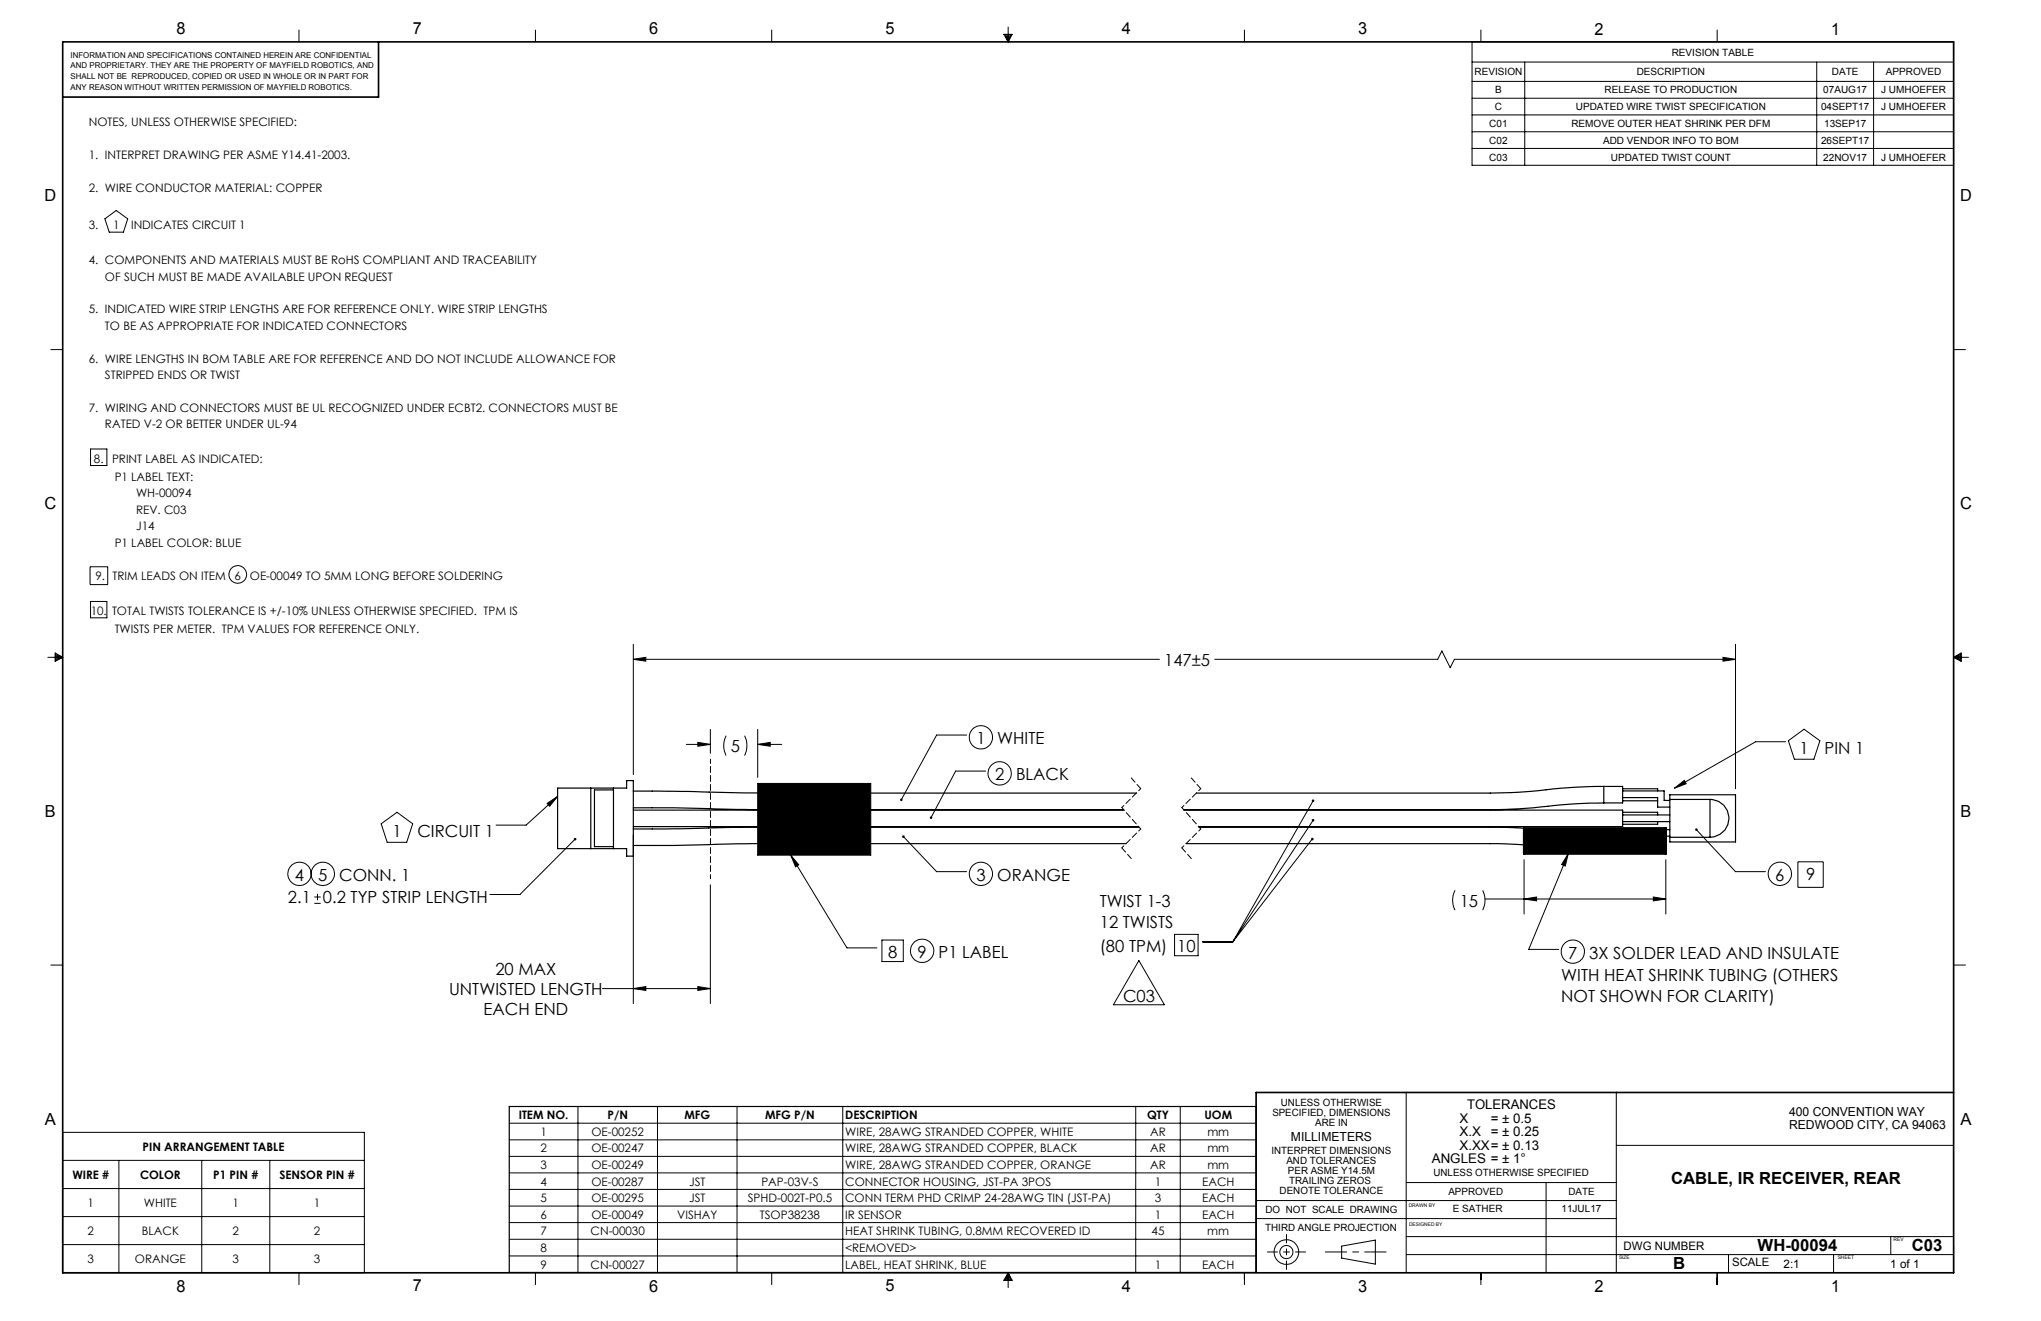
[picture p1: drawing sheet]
<svg xmlns="http://www.w3.org/2000/svg" width="432mm" height="279mm" viewBox="0 0 432 279" stroke-linecap="round" stroke-linejoin="round" font-family="sans-serif">
<g fill="none" stroke="#000" stroke-width=".21">
<path d="M63.3 6.4v2.5M113.3 6.4v2.5M163.3 6.4v2.5M212.4 7.3h1.7l-.8 1.6zM212.7 7.3l.6 1.6M213 7.3l.3 1.6M213.3 5.7v3.2M213.5 7.3l-.2 1.6M213.9 7.3l-.6 1.6M263.3 6.4v2.5M311.4 8.9h101.9v26.1h-101.9zM311.4 13.1h101.9"/>
<path d="M311.4 17.2h101.9M313.3 6.4v2.5M322.6 13.1v21.9M363.3 6.4v2.5M384.4 13.1v21.9M396.4 13.1v21.9M311.4 20.8h101.9M311.4 24.3h101.9M311.4 27.9h101.9M311.4 31.4h101.9M22.2 46.3l2.4-1.8 2.4 1.8-.9 2.8h-3zM10.8 73.9h2.5"/>
<path d="M413.3 73.9h2.5M19.2 95h3.4v3.5h-3.4zM19 119.9h3.8v3.7h-3.8zM10.1 139h3.2M11.7 138.1l1.6 .9-1.6 .9zM11.7 138.4l1.6 .6M11.7 138.7l1.6 .3M13.3 139l-1.6 .6M13.3 139l-1.6 .3M19.2 127.2h3.4v3.5h-3.4zM134 139.5l2.6-.5v.8zM134 136.3v27.5"/>
<path d="M134 139.5h111.3M257 139.5h47.2l.8-1.8 1.8 3.5 .9-1.7h59.5M364.5 139l2.7 .5-2.7 .3zM367.2 136.3v30.5M413.3 139h3.2M413.3 139l1.6-.9v1.8zM413.3 139l1.6 .6M413.3 139l1.6 .3M414.9 138.4l-1.6 .6M414.9 138.7l-1.6 .3M145.2 157.4h5.1M147.6 157l2.7 .4-2.7 .4z"/>
<path d="M150.3 154.3v5M153.6 155.6a4.7 4.7 0 0 0 0 4.2M157.5 155.6a4.7 4.7 0 0 1 0 4.2M160.3 157.4l2.6-.4v.8zM160.3 154.3v10.1M160.3 157.4h5.1M204.5 155.5h-6.3l-7.5 13.7M377.8 156.9h-6.4l-17.2 9.8M378.4 156.7l3.3-2.5 3.3 2.5-1.2 3.9h-4.2zM80.6 174.2l3.4-2.4 3.3 2.4-1.3 4h-4.1zM115.7 169.9l2.3-1.4-1.7 2zM118 168.5l-6.7 6h-6.3"/>
<path d="M121.7 177.5l-11.7 11.7h-6.4M134 176.6v35.7M160.3 165.7h23.9v15.2h-23.9zM191.1 177l7.1 7.4h6.3M208.5 163.1h-6.3l-5.2 9.9M277.6 177.4l-16.8 21.8M277.8 173.5l-17 25.7M277.8 169.4l-17 29.8M354.2 166.7l2.1-1.6 .4 .7zM358.9 175.5l8.3 8.9h6.3M66.5 191.1h1.3M66.5 189.7h1.3"/>
<path d="M67.2 189.1v1.3M150.3 187.1v25.2M167.3 180.9l11.9 19.6h6.3M167.3 180.9l1.7 2-.7 .4zM186.6 198.8h4.5v4.6h-4.5zM248.5 197.6h5v4.5h-5zM254.5 199.2h6.3M307.8 188.3a4.4 4.4 0 0 0 0 4.2M313.7 188.3a4.7 4.7 0 0 1 0 4.2M314.2 190.1h38.2M322.4 190.1l2.7-.4v.8zM322.4 181.8v11.5"/>
<path d="M331.8 180.6l-8.4 20.2h6.4M331.8 180.6l-.6 2.6-.8-.4zM349.8 189.7l2.6 .4-2.6 .4zM352.4 181.8v11.5M380.4 182.3h5.3v5.4h-5.3zM10.8 204.1h2.5M127.5 209.1h22.8M134 209.1l2.6-.4v.8zM147.6 208.7l2.7 .4-2.7 .4zM240.9 203.2l5.4 9.3h-10.8zM413.3 204.1h2.5M13.3 239.5h63.8v29.7h-63.8z"/>
<path d="M107.7 237.6h158M122.3 234v35.1M139.1 234v35.1M155.9 234v35.1M178.3 234v35.1M240.3 234v35.1M249.7 234v35.1M297.5 231.1v38.1M341.9 231.1v38.1M13.3 245.4h63.8M13.3 251.4h63.8M13.3 257.3h63.8"/>
<path d="M25.2 245.4v23.8M42.7 245.4v23.8M57.1 245.4v23.8M107.7 241.1h158M107.7 244.6h158M107.7 248.1h158M107.7 251.6h158M107.7 255.1h158M107.7 258.6h158M265.7 257.7h76.2M265.7 253.9h76.2M297.5 250.1h44.4"/>
<path d="M327.1 250.1v19.1M341.9 242.3h71.4M13.3 263.2h63.8M63.3 269.2v2.5M107.7 262.1h158M107.7 265.6h158M113.3 269.2v2.5M163.3 269.2v2.5M213.3 269.2v3.1M213.3 269.2l.8 1.6h-1.7zM213.3 269.2l-.6 1.6M213.3 269.2l-.3 1.6"/>
<path d="M213.3 269.2l.6 1.6M213.3 269.2l.2 1.6M263.3 269.2v2.5M283.8 263.6l7.2-1.3v5.1l-7.2-1.3zM297.5 265.4h115.8M297.5 261.5h115.8M313.3 269.2v2.5M363.3 269.2v2.5M365.7 265.4v3.8M387.9 265.4v3.8M400 261.5v3.9M413.3 263.6v5.6"/>
<circle cx="50.3" cy="121.5" r="1.86"/>
<circle cx="207.5" cy="155.9" r="2.47"/>
<circle cx="211.5" cy="163.6" r="2.46"/>
<circle cx="63.3" cy="184.8" r="2.46"/>
<circle cx="68.3" cy="184.8" r="2.46"/>
<circle cx="207.5" cy="184.8" r="2.46"/>
<circle cx="376.5" cy="184.8" r="2.46"/>
<circle cx="195.1" cy="201.1" r="2.48"/>
<circle cx="332.8" cy="201.3" r="2.47"/>
<circle cx="272.2" cy="264.8" r="2.6"/>
<circle cx="272.2" cy="264.8" r="1.38"/>
</g>
<g fill="none" stroke="#000" stroke-width=".25">
<path d="M118 166.7h14.6v-1.6h1.4v16h-1.4v-1.6h-14.6zM125 166.7v12.8M129.8 166.7v12.8M129.8 167.1h-4v12h4M134 170.9h8.5l16.5 .3h78.7M134 167.3l28 .4h78.4M134 174.8h106.9M134 171.3h103.8M238.2 178.4h-79.2l-16.5 .4h-8.5M240.9 174.9h-83.5l-13.5 .4h-9.9M250.5 171.3h92.8v1.1M250.9 178.4h64.4a180.5 180.5 0 0 1 17.9 1.3l6.1 .1"/>
<path d="M253.6 174.9h61.7a187.5 187.5 0 0 1 18.1 1.2l5.9 .2M339.3 166.3a145.3 145.3 0 0 0-16.6 1.2l-7.4 .2h-62.2M339.3 169.8a146.2 146.2 0 0 0-16.4 1.2l-6.1 .2h-66.4M339.3 176.3h4v1.1M339.3 166.3h4v1M339.3 176.3v3.5M339.3 166.3v3.5M343.3 173.8v1h-89.7M343.3 171.8h7.4v.6M343.3 178.9v.9h-4M343.3 168.7v1.1h-4M343.3 166.8h7.4v.5"/>
<path d="M343.3 176.8h7.4M343.3 169.4h7.4M343.3 167.3h8.8v2h1.2M343.3 168.7h7.4v2h2.6M343.3 167.3v1.4M343.3 172.4v1.4M343.3 177.4v1.5M343.3 173.8h10M343.3 172.4h10M350.7 173.8v.5h-7.4M350.7 178.9v.5h-7.4M353.3 169.1v8"/>
<path d="M353.3 177.1h8.5M353.3 169.1h8.5M353.3 169.1v-1h13.9v10h-13.9v-1M353.3 176.8h-1.2v2.1h-8.8M353.3 175.5h-2.6v1.9h-7.4M361.8 169.1v8M361.8 169.1a4 4 0 0 1 4 4 4 4 0 0 1-4 4M107.7 234h158v35.1h-158z"/>
</g>
<path d="M237.3 179.3l2 2.3M239.3 164.5l2 2.3M250 179.3l2 2.3M252 164.5l2 2.3" fill="none" stroke="#000" stroke-width=".21" stroke-dasharray="1.3 .6" stroke-dashoffset=".1"/>
<path d="M241.3 166.8l-4 4M241.3 175.3l-4 4M254 166.8l-4 4M254 175.3l-4 4" fill="none" stroke="#000" stroke-width=".21" stroke-dasharray="1.3 .6" stroke-dashoffset=".7"/>
<path d="M237.3 170.8l4 4.5M250 170.8l4 4.5" fill="none" stroke="#000" stroke-width=".21" stroke-dasharray="1.3 .6" stroke-dashoffset=".5"/>
<path d="M293.2 264.8h-12.8" fill="none" stroke="#000" stroke-width=".21" stroke-dasharray="15.2 1.3 1.3 1.3" stroke-dashoffset="10.7"/>
<path d="M276.2 264.8h-8.1" fill="none" stroke="#000" stroke-width=".21" stroke-dasharray="15.2 1.3 1.3 1.3" stroke-dashoffset="13.1"/>
<path d="M272.2 268.5v-7.4" fill="none" stroke="#000" stroke-width=".21" stroke-dasharray="15.2 1.3 1.3 1.3" stroke-dashoffset="13.4"/>
<path d="M13.3 8.9h400v260.3h-400zM80.1 8.9v11.6h-66.8M413.3 231.1h-147.6v38.1" fill="none" stroke="#000" stroke-width=".35"/>
<path d="M150.3 160.6v25.3" fill="none" stroke="#000" stroke-width=".21" stroke-dasharray="1.3 .6" stroke-dashoffset=".4"/>
<path d="M322.4 175.2h30v5.4h-30z" fill="none" stroke="#000" stroke-width=".5"/>
<g fill="#000">
<path d="M364.5 139l2.7 .5-2.7 .3zM134 139.5l2.6-.5v.8zM134 209.1l2.6-.4v.8zM147.6 208.7l2.7 .4-2.7 .4zM160.3 157.4l2.6-.4v.8zM147.6 157l2.7 .4-2.7 .4zM322.4 190.1l2.7-.4v.8zM349.8 189.7l2.6 .4-2.6 .4z"/>
<path d="M121.5 177.3a.27 .27 0 0 0 0 .4 .27 .27 0 0 0 .3 0 .27 .27 0 0 0 0-.4l-.1 .2 .1-.3zM358.7 175.3a.28 .28 0 0 0 0 .4 .28 .28 0 0 0 .4-.2 .28 .28 0 0 0-.3-.3l.1 .3zM190.5 169v.4l.2-.2-.1 .2a.27 .27 0 0 0 .3-.1 .27 .27 0 0 0-.1-.4 .27 .27 0 0 0-.3 .1zM196.8 172.8l-.1 .3 .1 .1 .2-.2-.2 .2a.27 .27 0 0 0 .4-.1 .27 .27 0 0 0-.1-.4 .27 .27 0 0 0-.3 .1zM190.9 176.8a.28 .28 0 0 0 .1 .5 .28 .28 0 0 0 .4-.4 .28 .28 0 0 0-.5-.1l.2 .2zM115.7 169.9l2.3-1.4-1.7 2zM331.8 180.6l-.6 2.6-.8-.4zM277.5 177.2a.28 .28 0 0 0-.1 .4 .28 .28 0 0 0 .4 .1 .28 .28 0 0 0 0-.5l-.2 .2 .2-.2zM277.6 173.3a.27 .27 0 0 0 0 .4 .27 .27 0 0 0 .4-.1 .27 .27 0 0 0 0-.4l-.2 .3 .2-.3zM277.6 169.1a.27 .27 0 0 0 0 .4 .27 .27 0 0 0 .4 0 .27 .27 0 0 0-.1-.4l-.1 .3 .1-.3zM354.2 166.7l2.1-1.6 .4 .7zM167.3 180.9l1.7 2-.7 .4z"/>
</g>
<path d="M160.3 165.7v15.2h23.9v-15.2zM322.4 175.2v5.4h30v-5.4z" fill-rule="evenodd" fill="#000"/>
<g font-size="3.5">
<text x="37.3" y="7.3">8</text>
<text x="87.3" y="7.3">7</text>
<text x="137.3" y="7.3">6</text>
<text x="187.3" y="7.3">5</text>
<text x="237.3" y="7.3">4</text>
<text x="287.4" y="7.3">3</text>
<text x="337.4" y="7.3">2</text>
<text x="387.4" y="7.3">1</text>
<text x="9.4" y="42.5">D</text>
<text x="414.7" y="42.5">D</text>
<text x="9.4" y="107.6">C</text>
<text x="414.7" y="107.7">C</text>
<text x="246.3" y="140.8">147±5</text>
<text x="154.6" y="159">5</text>
<text x="206.6" y="157.4">1 WHITE</text>
<text x="380.7" y="159.5">1</text>
<text x="386" y="159.5">PIN 1</text>
<text x="210.5" y="165.1">2 BLACK</text>
<text x="9.5" y="172.7">B</text>
<text x="414.8" y="172.8">B</text>
<text x="83" y="177.1">1</text>
<text x="88.3" y="177.1">CIRCUIT 1</text>
<text x="60.9" y="191">2.1</text>
<text x="62.4" y="186.3">4</text>
<text x="67.3" y="186.3">5 CONN. 1</text>
<text x="68.3" y="191">0.2 TYP STRIP LENGTH</text>
<text x="206.6" y="186.3">3 ORANGE</text>
<text x="232.7" y="191.8">TWIST 1-3</text>
<text x="308.8" y="191.7">15</text>
<text x="375.6" y="186.3">6</text>
<text x="382.1" y="186.2">9</text>
<text x="232.7" y="196.3">12 TWISTS</text>
<text x="187.9" y="202.6">8</text>
<text x="194.1" y="202.6">9 P1 LABEL</text>
<text x="232.7" y="201.4">(80 TPM)</text>
<text x="249" y="201.4">10</text>
<text x="331.8" y="202.8">7</text>
<text x="336.2" y="202.8">3X SOLDER LEAD AND INSULATE</text>
<text x="104.8" y="206.2">20 MAX</text>
<text x="330.3" y="207.5">WITH HEAT SHRINK TUBING (OTHERS</text>
<text x="95" y="210.4">UNTWISTED LENGTH</text>
<text x="102.3" y="214.6">EACH END</text>
<text x="237.6" y="212">C03</text>
<text x="330.3" y="212">NOT SHOWN FOR CLARITY)</text>
<text x="9.5" y="237.9">A</text>
<text x="414.8" y="237.9">A</text>
<text x="353.6" y="250.5">CABLE, IR RECEIVER, REAR</text>
<text x="354" y="268.5">B</text>
<text x="371.8" y="264.7">WH-00094</text>
<text x="404.5" y="264.6">C03</text>
<text x="37.3" y="273.2">8</text>
<text x="87.3" y="273.1">7</text>
<text x="137.3" y="273.2">6</text>
<text x="187.3" y="273.1">5</text>
<text x="237.3" y="273.2">4</text>
<text x="287.4" y="273.2">3</text>
<text x="337.4" y="273.2">2</text>
<text x="387.4" y="273.2">1</text>
</g>
<g font-size="2.8">
<text x="308.8" y="237.5">X</text>
<text x="310.4" y="234.6">TOLERANCES</text>
<text x="315.4" y="237.5">= ± 0.5</text>
<text x="308.8" y="243.2">X.XX= ± 0.13</text>
<text x="308.8" y="240.3">X.X</text>
<text x="315.4" y="240.3">= ± 0.25</text>
<text x="302.9" y="246.1">ANGLES = ± 1°</text>
</g>
<g font-size="2.6">
<text x="378.5" y="238.9">REDWOOD CITY, CA 94063</text>
<text x="378.5" y="236.1">400 CONVENTION WAY</text>
<text x="273.1" y="241.4">MILLIMETERS</text>
</g>
<g font-size="2.5">
<text x="18.8" y="26.6">NOTES, UNLESS OTHERWISE SPECIFIED:</text>
<text x="18.8" y="33.6">1. INTERPRET DRAWING PER ASME Y14.41-2003.</text>
<text x="18.8" y="40.5">2. WIRE CONDUCTOR MATERIAL: COPPER</text>
<text x="18.8" y="48.5">3.</text>
<text x="23.9" y="48.5">1</text>
<text x="27.7" y="48.5">INDICATES CIRCUIT 1</text>
<text x="18.8" y="55.9">4. COMPONENTS AND MATERIALS MUST BE RoHS COMPLIANT AND TRACEABILITY</text>
<text x="22.2" y="59.4">OF SUCH MUST BE MADE AVAILABLE UPON REQUEST</text>
<text x="18.8" y="66.3">5. INDICATED WIRE STRIP LENGTHS ARE FOR REFERENCE ONLY. WIRE STRIP LENGTHS</text>
<text x="22.2" y="69.8">TO BE AS APPROPRIATE FOR INDICATED CONNECTORS</text>
<text x="18.8" y="76.7">6. WIRE LENGTHS IN BOM TABLE ARE FOR REFERENCE AND DO NOT INCLUDE ALLOWANCE FOR</text>
<text x="22.2" y="80.2">STRIPPED ENDS OR TWIST</text>
<text x="18.8" y="87.1">7. WIRING AND CONNECTORS MUST BE UL RECOGNIZED UNDER ECBT2. CONNECTORS MUST BE</text>
<text x="22.2" y="90.6">RATED V-2 OR BETTER UNDER UL-94</text>
<text x="19.9" y="97.9">8.</text>
<text x="23.7" y="97.9">PRINT LABEL AS INDICATED:</text>
<text x="24.3" y="101.7">P1 LABEL TEXT:</text>
<text x="28.8" y="105.2">WH-00094</text>
<text x="28.8" y="108.7">REV. C03</text>
<text x="28.8" y="112.1">J14</text>
<text x="24.3" y="115.6">P1 LABEL COLOR: BLUE</text>
<text x="20.2" y="122.6">9.</text>
<text x="23.8" y="122.7">TRIM LEADS ON ITEM</text>
<text x="49.6" y="122.7">6</text>
<text x="52.9" y="122.7">OE-00049 TO 5MM LONG BEFORE SOLDERING</text>
<text x="19.2" y="130.1">10.</text>
<text x="23.7" y="130.1">TOTAL TWISTS TOLERANCE IS +/-10% UNLESS OTHERWISE SPECIFIED. TPM IS</text>
<text x="24.3" y="134">TWISTS PER METER. TPM VALUES FOR REFERENCE ONLY.</text>
<text x="109.8" y="236.7">ITEM NO.</text>
<text x="128.5" y="236.7">P/N</text>
<text x="144.8" y="236.7">MFG</text>
<text x="161.9" y="236.7">MFG P/N</text>
<text x="178.8" y="236.7">DESCRIPTION</text>
<text x="242.7" y="236.7">QTY</text>
<text x="254.8" y="236.7">UOM</text>
<text x="30.2" y="243.4">PIN ARRANGEMENT TABLE</text>
<text x="114.3" y="240.2">1</text>
<text x="114.3" y="243.7">2</text>
<text x="125.1" y="240.2">OE-00252</text>
<text x="125.1" y="243.7">OE-00247</text>
<text x="178.8" y="240.2">WIRE, 28AWG STRANDED COPPER, WHITE</text>
<text x="178.8" y="243.7">WIRE, 28AWG STRANDED COPPER, BLACK</text>
<text x="243.3" y="240.2">AR</text>
<text x="243.3" y="243.7">AR</text>
<text x="255.4" y="240.2">mm</text>
<text x="255.4" y="243.7">mm</text>
<text x="15.3" y="249.3">WIRE #</text>
<text x="29.6" y="249.3">COLOR</text>
<text x="45.1" y="249.3">P1 PIN #</text>
<text x="59.1" y="249.3">SENSOR PIN #</text>
<text x="114.3" y="247.2">3</text>
<text x="114.3" y="250.7">4</text>
<text x="125.1" y="247.2">OE-00249</text>
<text x="125.1" y="250.7">OE-00287</text>
<text x="145.8" y="250.7">JST</text>
<text x="161.1" y="250.7">PAP-03V-S</text>
<text x="178.8" y="250.7">CONNECTOR HOUSING, JST-PA 3POS</text>
<text x="178.8" y="247.2">WIRE, 28AWG STRANDED COPPER, ORANGE</text>
<text x="243.3" y="247.2">AR</text>
<text x="244.3" y="250.7">1</text>
<text x="254.3" y="250.7">EACH</text>
<text x="255.4" y="247.2">mm</text>
<text x="18.5" y="255.3">1</text>
<text x="30.4" y="255.3">WHITE</text>
<text x="49.2" y="255.3">1</text>
<text x="66.4" y="255.3">1</text>
<text x="114.3" y="257.8">6</text>
<text x="114.3" y="254.3">5</text>
<text x="125.1" y="257.8">OE-00049</text>
<text x="125.1" y="254.3">OE-00295</text>
<text x="143.3" y="257.8">VISHAY</text>
<text x="145.8" y="254.3">JST</text>
<text x="158.2" y="254.3">SPHD-002T-P0.5</text>
<text x="160.8" y="257.8">TSOP38238</text>
<text x="178.8" y="257.8">IR SENSOR</text>
<text x="178.8" y="254.3">CONN TERM PHD CRIMP 24-28AWG TIN (JST-PA)</text>
<text x="244.3" y="257.8">1</text>
<text x="244.3" y="254.3">3</text>
<text x="254.3" y="257.8">EACH</text>
<text x="254.3" y="254.3">EACH</text>
<text x="18.5" y="261.2">2</text>
<text x="30" y="261.2">BLACK</text>
<text x="49.2" y="261.2">2</text>
<text x="66.4" y="261.2">2</text>
<text x="114.3" y="261.3">7</text>
<text x="124.9" y="261.3">CN-00030</text>
<text x="178.8" y="261.3">HEAT SHRINK TUBING, 0.8MM RECOVERED ID</text>
<text x="243.6" y="261.3">45</text>
<text x="255.4" y="261.3">mm</text>
<text x="18.5" y="267.2">3</text>
<text x="28.5" y="267.2">ORANGE</text>
<text x="49.2" y="267.2">3</text>
<text x="66.4" y="267.2">3</text>
<text x="114.3" y="264.8">8</text>
<text x="114.3" y="268.3">9</text>
<text x="124.9" y="268.3">CN-00027</text>
<text x="178.8" y="264.8">&lt;REMOVED&gt;</text>
<text x="178.8" y="268.3">LABEL, HEAT SHRINK, BLUE</text>
<text x="244.3" y="268.3">1</text>
<text x="254.3" y="268.3">EACH</text>
<text x="343.5" y="264.3">DWG NUMBER</text>
<text x="377.3" y="268.1">2:1</text>
<text x="399.9" y="268.1">1 of 1</text>
</g>
<text font-size="2.4" x="366.5" y="267.8">SCALE</text>
<g font-size="2.1">
<text x="353.7" y="11.8">REVISION TABLE</text>
<text x="312" y="15.9">REVISION</text>
<text x="346.3" y="15.9">DESCRIPTION</text>
<text x="387.6" y="15.9">DATE</text>
<text x="399" y="15.9">APPROVED</text>
<text x="316.3" y="23.3">C</text>
<text x="316.3" y="19.8">B</text>
<text x="333.4" y="23.3">UPDATED WIRE TWIST SPECIFICATION</text>
<text x="339.4" y="19.8">RELEASE TO PRODUCTION</text>
<text x="385.3" y="23.3">04SEPT17</text>
<text x="385.7" y="19.8">07AUG17</text>
<text x="398" y="19.8">J UMHOEFER</text>
<text x="398" y="23.3">J UMHOEFER</text>
<text x="315.1" y="26.9">C01</text>
<text x="332.4" y="26.9">REMOVE OUTER HEAT SHRINK PER DFM</text>
<text x="385.9" y="26.9">13SEP17</text>
<text x="315.1" y="34">C03</text>
<text x="315.1" y="30.4">C02</text>
<text x="339.1" y="30.4">ADD VENDOR INFO TO BOM</text>
<text x="340.8" y="34">UPDATED TWIST COUNT</text>
<text x="385.3" y="30.4">26SEPT17</text>
<text x="385.7" y="34">22NOV17</text>
<text x="398" y="34">J UMHOEFER</text>
<text x="269.2" y="236.1">SPECIFIED, DIMENSIONS</text>
<text x="271" y="234">UNLESS OTHERWISE</text>
<text x="278.2" y="238.3">ARE IN</text>
<text x="269" y="244">INTERPRET DIMENSIONS</text>
<text x="272.2" y="246.1">AND TOLERANCES</text>
<text x="272.5" y="248.2">PER ASME Y14.5M</text>
<text x="272.8" y="250.4">TRAILING ZEROS</text>
<text x="303.3" y="248.8">UNLESS OTHERWISE SPECIFIED</text>
<text x="267.7" y="256.6">DO NOT SCALE DRAWING</text>
<text x="270.7" y="252.5">DENOTE TOLERANCE</text>
<text x="306.4" y="252.7">APPROVED</text>
<text x="307.3" y="256.4">E SATHER</text>
<text x="330.4" y="256.4">11JUL17</text>
<text x="331.8" y="252.7">DATE</text>
<text x="267.7" y="260.3">THIRD ANGLE PROJECTION</text>
</g>
<g font-size="1.7">
<text x="14.9" y="12.2">INFORMATION AND SPECIFICATIONS CONTAINED HEREIN ARE CONFIDENTIAL</text>
<text x="14.9" y="14.5">AND PROPRIETARY. THEY ARE THE PROPERTY OF MAYFIELD ROBOTICS, AND</text>
<text x="14.9" y="16.7">SHALL NOT BE REPRODUCED, COPIED OR USED IN WHOLE OR IN PART FOR</text>
<text x="14.9" y="19">ANY REASON WITHOUT WRITTEN PERMISSION OF MAYFIELD ROBOTICS.</text>
</g>
<g font-size="1.1">
<text x="298" y="255.2">DRAWN BY</text>
<text x="298.1" y="259.2">DESIGNED BY</text>
<text x="400.6" y="262.6">REV</text>
<text x="342.5" y="266.3">SIZE</text>
<text x="388.8" y="266.4">SHEET</text>
</g>
</svg>
